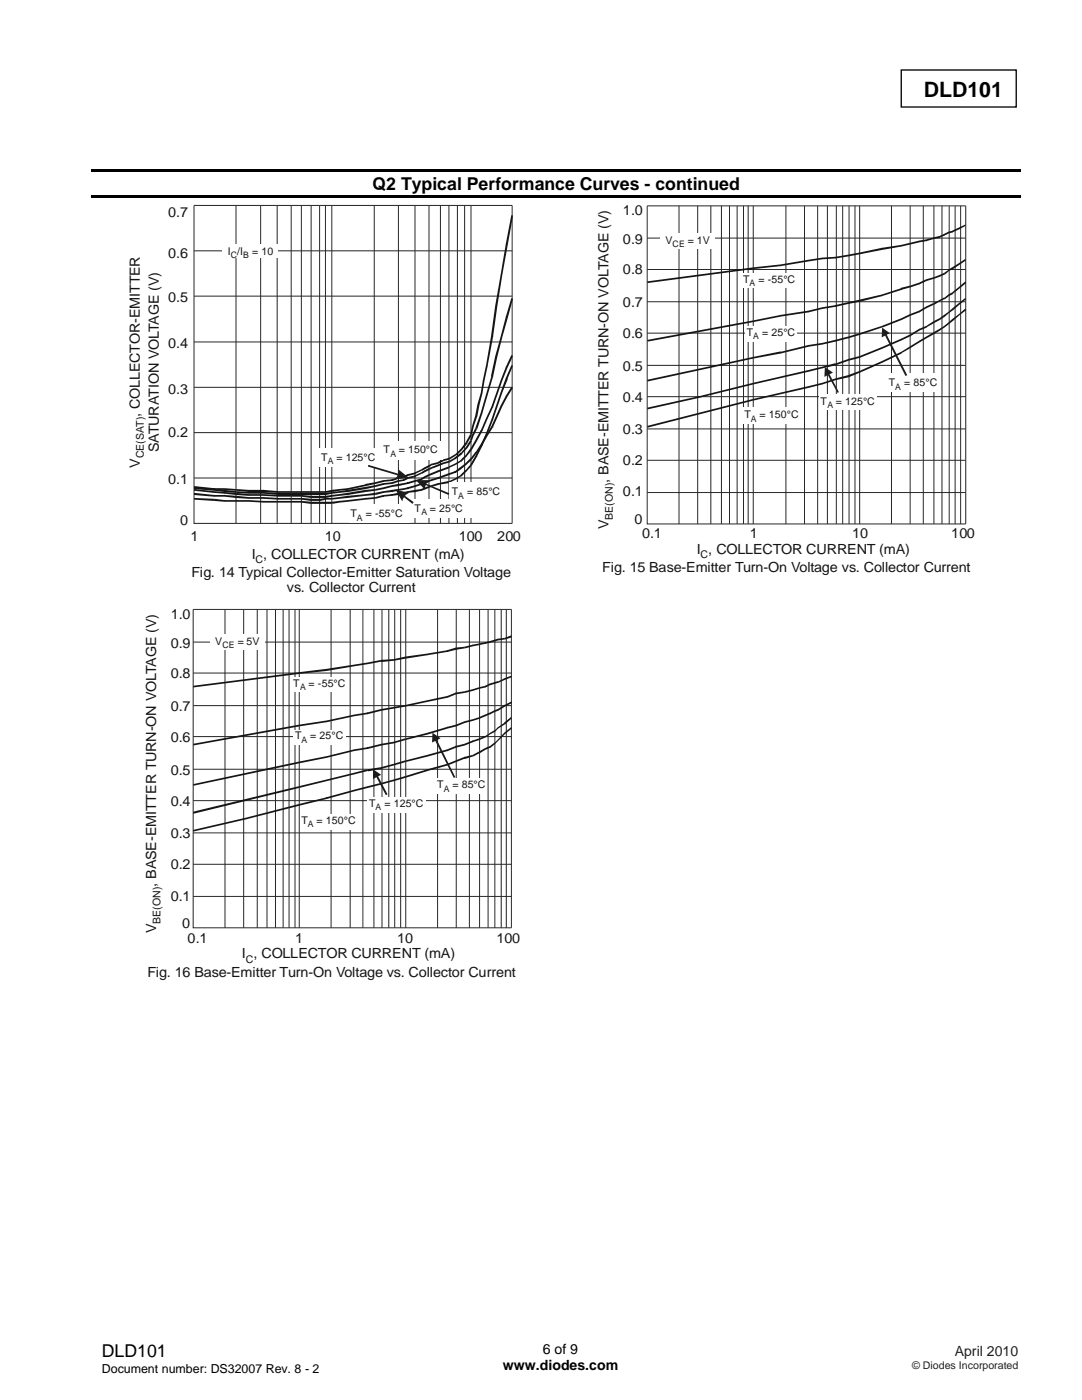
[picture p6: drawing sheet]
<svg xmlns="http://www.w3.org/2000/svg" width="216mm" height="279mm" viewBox="0 0 216 279" stroke-linecap="round" stroke-linejoin="round" font-family="sans-serif">
<path d="M179.8 14h23v7.4h-23z" fill="none" stroke="#000" stroke-width=".26"/>
<path d="M18.3 33.7h185.4v.5h-185.4zM18.3 39h185.4v.5h-185.4z" fill="#000"/>
<g fill="none" stroke="#23282b" stroke-width=".2">
<path d="M38.7 41h63.5v63.5h-63.5zM38.7 59.1h63.5M38.7 50.1h63.5M47.1 41v63.5M52 41v63.5M55.3 41v63.5M58.1 41v63.5M60.1 41v63.5M62.1 41v63.5M63.8 41v63.5M64.9 41v63.5M66.2 41v63.5"/>
<path d="M74.7 41v63.5M79.5 41v63.5M82.8 41v63.5M85.6 41v63.5M87.9 41v63.5M89.6 41v63.5M91.3 41v63.5M92.7 41v63.5M94 41v63.5M38.7 77.3h63.5M38.7 68.2h63.5M38.7 95.4h63.5"/>
<path d="M38.7 86.3h63.5"/>
</g>
<g fill="#131516">
<path d="M38.7 99.4l4 .1v.5l-4-.3zM42.7 99.5v.2zM42.8 99.5l2 .3v.3l-2.1-.1zM44.8 100v.1zM44.8 99.8h2.3v.3h-2.3z"/>
<path d="M47.1 99.8h2.5v.3h-2.5zM49.6 99.8v.2zM49.6 99.8l3 .2v.3l-3-.2zM52.6 100.1v.2zM52.6 100h3v.3h-3zM55.6 100h2.5v.3h-2.5z"/>
<path d="M58.1 100h1v.3h-1zM59.1 100h1v.3h-1zM60.1 100v.1zM60.2 100l1.9 .1-.1 .5-1.9-.3zM62.1 100.3l-.1 .3zM62.1 100.1h1.8v.5h-1.8zM63.9 100.1h1.1v.5h-1.1zM65 100.1h1.2v.5h-1.2z"/>
<path d="M66.2 100.1l1.4-.1 .1 .3-1.4 .3zM67.6 100l.1 .1zM67.6 100l1.7-.2 .1 .3-1.7 .2zM69.3 99.8l.1 .2zM69.3 99.8l3.7-.4v.3l-3.6 .4zM73 99.4v.1zM73 99.4l1.8-.2v.3l-1.8 .2zM74.8 99.4l.1 .1zM74.8 99.2l1.7-.4 .1 .3-1.7 .4zM76.5 98.8v.2zM76.5 98.8l1.7-.2v.4l-1.7 .1zM78.2 98.8v.2zM78.1 98.6l1.3-.2 .1 .4-1.3 .2z"/>
<path d="M79.4 98.4l1.1-.2 .1 .3-1.1 .3zM80.5 98.4l.1 .1zM80.5 98.2l.9-.2v.4l-.8 .1zM81.4 98v.2zM81.4 98l1.4-.2 .1 .4-1.5 .2zM82.8 98l.1 .2zM82.8 97.8l1.3-.2 .1 .3-1.3 .3zM84.1 97.8l.1 .1zM84 97.6l1.5-.6 .2 .3-1.5 .6z"/>
<path d="M85.5 97l1.9-.6 .1 .4-1.9 .5zM87.4 96.4l.1 .2zM87.5 96.4l2-.4 .1 .4-2.1 .4zM89.6 96.2v.2zM89.5 96.1l1.3-.6 .1 .2-1.2 .6zM90.8 95.7h.1zM90.8 95.5l1-.6 .1 .2-1 .6zM91.9 95.1h.1zM92.8 93.9l.2 .2-1 1-.2-.2zM93 94v.1zM93.8 92.8l.3 .1-1.1 1.2-.2-.1z"/>
<path d="M94.8 91l.4 .2-1.1 1.7-.3-.1zM95 91.1l.2 .1zM95.9 88.8l.4 .2-1.1 2.2-.4-.2zM96.1 88.9l.2 .1zM96.9 86.5l.4 .1-1 2.4-.4-.1zM97.1 86.5l.2 .1zM98 83.7l.4 .1-1.1 2.8-.4-.1zM98.2 83.8h.2zM99.9 78.2l.3 .1-1.8 5.5-.4-.1zM99.9 78.2h.2zM100.9 75.4l.4 .2-1.1 2.7-.3-.1zM100.9 75.4l.2 .1zM102 72.9l.4 .1-1.1 2.6-.4-.2z"/>
<path d="M38.7 98.4l4.1 .4-.1 .3-4-.3zM42.7 99v.1zM42.7 98.8h2.1v.3h-2.1zM44.8 98.8v.2zM44.8 98.8l2.4 .2-.1 .4-2.3-.3z"/>
<path d="M47.2 99l2.4 .2v.3l-2.5-.1zM49.6 99.4v.1zM49.6 99.2h3v.3h-3zM52.6 99.2v.2zM52.6 99.2l3 .2v.3l-3-.2zM55.6 99.5v.2zM55.6 99.4h2.5v.3h-2.5z"/>
<path d="M58.1 99.4h1v.3h-1zM59.1 99.4h1v.3h-1zM60.1 99.4v.1zM60.2 99.4l1.9 .1-.1 .5-1.9-.3zM62.1 99.7l-.1 .3zM62.1 99.5h1.8v.5h-1.8zM63.9 99.7v.3zM63.9 99.5l1.1-.1v.3l-1.1 .3zM65 99.4v.1zM65 99.4h1.2v.3h-1.2z"/>
<path d="M66.2 99.4l1.4-.2 .1 .3-1.4 .2zM67.6 99.2l.1 .2zM67.6 99.2l1.7-.2 .1 .4-1.7 .1zM69.3 99l.1 .2zM69.3 99l3.7-.4v.4l-3.6 .4zM73 98.6v.2zM73 98.6l1.8-.2v.4l-1.8 .2zM74.8 98.6l.1 .2zM74.8 98.4l1.7-.4 .1 .4-1.7 .4zM76.5 98v.2zM76.5 98l1.7-.2v.4l-1.7 .2zM78.2 98v.2zM78.1 97.8l1.3-.2 .1 .3-1.3 .3z"/>
<path d="M79.4 97.6l1.1-.2 .1 .4-1.1 .1zM80.5 97.6l.1 .2zM80.5 97.4l.9-.1v.3l-.8 .2zM81.4 97.4v.2zM81.3 97.3l1.5-.5 .1 .4-1.5 .4zM82.8 97l.1 .2zM82.8 96.8l1.3-.4 .1 .4-1.3 .4zM84.1 96.4l.6-.2 .1 .4-.6 .2zM84.8 96.4v.2zM84.7 96.2l.8-.4 .2 .4-.9 .4z"/>
<path d="M85.5 95.8l1.9-.6 .1 .4-1.9 .6zM87.5 95.4v.2zM87.4 95.2l2.1-.7 .2 .3-2.2 .8zM89.5 94.5l.1 .1zM89.5 94.5l1.3-.5v.4l-1.1 .4zM90.8 94.2l.1 .2zM90.7 94.1l1.1-.8 .2 .3-1.1 .8zM91.8 93.3l1-.8 .2 .3-1 .8zM93 92.7v.1zM92.8 92.5l1-1 .3 .3-1.1 1z"/>
<path d="M94.9 90.1l.3 .3-1.1 1.4-.3-.2zM95 90.3l.2 .1zM95.9 88.6l.4 .2-1.1 1.6-.3-.2zM96.1 88.7l.2 .1zM96.9 86.8l.4 .2-1 1.8-.4-.2zM98 85.1l.4 .1-1.1 1.8-.4-.2zM98.2 85.2h.2zM99.9 80.9l.3 .2-1.8 4.1-.4-.1zM99.9 80.9l.2 .1zM100.9 79l.4 .2-1.1 1.9-.3-.2zM100.9 79l.2 .1zM102 77.2l.4 .2-1.1 1.8-.4-.2z"/>
<path d="M38.7 97.6l4.1 .4-.1 .4-4-.5zM42.7 98.2v.2zM42.8 98l2 .2v.3l-2.1-.1zM44.8 98.4v.1zM44.8 98.2l2.4 .2-.1 .4-2.3-.3z"/>
<path d="M47.2 98.4l2.4 .2v.4l-2.5-.2zM49.6 98.8v.2zM49.6 98.6h3v.4h-3zM52.6 98.6v.2zM52.6 98.6l3 .2v.3l-3-.1zM55.6 99v.1zM55.6 98.8h2.5v.3h-2.5z"/>
<path d="M58.1 98.8h1v.3h-1zM59.1 98.8h1v.3h-1zM60.1 98.8v.2zM60.2 98.8l1.9 .2-.1 .4-1.9-.3zM62.1 99.2l-.1 .2zM62.1 99h1.8v.4h-1.8zM63.9 99h1.1v.4h-1.1zM65 99.2v.2zM65 99l1.2-.2 .1 .3-1.3 .3z"/>
<path d="M66.2 98.8l1.4-.2 .1 .4-1.4 .1zM67.6 98.6l.1 .2zM67.6 98.6l1.7-.2 .1 .4-1.7 .2zM69.4 98.6v.2zM69.3 98.4l3.6-.6 .1 .4-3.6 .6zM72.9 97.8l.1 .2zM73 97.8l1.8-.2v.3l-1.8 .3zM74.8 97.8l.1 .1zM74.8 97.6l1.7-.3 .1 .3-1.7 .3zM76.5 97.3l1.6-.5 .1 .4-1.6 .4zM78.1 96.8l.1 .2zM78.1 96.8l1.3-.2 .1 .4-1.3 .2z"/>
<path d="M79.4 96.6l1.1-.2 .1 .4-1.1 .2zM80.5 96.6l.1 .2zM80.5 96.4l.9-.2v.4l-.8 .2zM81.4 96.4v.2zM81.3 96.2l1.5-.4 .1 .4-1.5 .4zM82.8 96l.1 .2zM82.8 95.8l1.3-.3 .1 .3-1.3 .4zM84.1 95.7h.1v.1zM84 95.5l.7-.4 .1 .3-.6 .3zM84.7 95.1l.1 .1zM84.7 95.1l.8-.5 .2 .4-.9 .4z"/>
<path d="M85.5 94.6l1.9-.7 .1 .3-1.8 .8zM87.4 93.9l.1 .1zM87.4 93.9l2.1-.8 .2 .4-2.2 .7zM89.6 93.3l.1 .2zM89.5 93.1l1.3-.6 .1 .3-1.2 .6zM90.8 92.7l.1 .1zM90.8 92.5l1-.6 .1 .3-1 .6zM91.9 92.1l.1 .1zM92.8 90.9l.2 .3-1 1-.2-.3zM93 91.1v.1zM93.8 89.6l.3 .2-1.1 1.4-.2-.2z"/>
<path d="M94.8 87.9l.4 .1-1.1 1.8-.3-.2zM95 87.9l.2 .1zM95.9 85.8l.4 .2-1.1 2-.4-.1zM96.1 85.9l.2 .1zM96.9 83.5l.4 .1-1 2.4-.4-.1zM98 81.2l.4 .1-1.1 2.3-.4-.1zM98.2 81.2l.2 .1zM99.9 75.9h.3l-1.8 5.4-.4-.1zM99.9 75.9h.2zM100.9 73.2l.4 .2-1.1 2.5h-.3zM100.9 73.2l.2 .1zM102 70.9l.4 .1-1.1 2.4-.4-.2z"/>
<path d="M38.7 97.2l4.1 .4-.1 .3-4-.3zM42.7 97.8v.1zM42.8 97.6l2 .2v.4l-2.1-.3zM44.8 98v.2zM44.8 97.8l2.4 .2-.1 .4-2.3-.2z"/>
<path d="M47.2 98l2.4 .2v.3l-2.5-.1zM49.6 98.4v.1zM49.6 98.2h3v.3h-3zM52.6 98.2v.2zM52.6 98.2l3 .2v.4l-3-.3zM55.6 98.6v.2zM55.6 98.4h2.5v.4h-2.5z"/>
<path d="M58.1 98.4h1v.4h-1zM59.1 98.4h1v.4h-1zM60.1 98.4h2v.4h-2zM62.1 98.4h1.8v.4h-1.8zM63.9 98.4h1.1v.4h-1.1zM65 98.6v.2zM65 98.4l1.2-.2 .1 .3-1.3 .3z"/>
<path d="M66.2 98.2l1.4-.2 .1 .4-1.4 .1zM67.6 98l.1 .2zM67.6 98l1.7-.2 .1 .4-1.7 .2zM69.4 98v.2zM69.3 97.8l3.6-.6 .1 .4-3.6 .6zM73 97.4v.2zM72.9 97.2l1.9-.4 .1 .4-1.9 .4zM74.8 97l.1 .2zM74.8 96.8l1.7-.4 .1 .4-1.7 .4zM76.5 96.4v.2zM76.5 96.4l1.7-.2v.4l-1.7 .2zM78.2 96.4l.1 .2zM78.1 96.2l1.3-.4 .1 .4-1.2 .4z"/>
<path d="M79.4 95.8l1.1-.1 .1 .3-1.1 .2zM80.5 95.8l.1 .2zM80.4 95.7l.9-.5 .1 .4-.8 .4zM81.3 95.2l.1 .2zM81.3 95.2l1.5-.3 .1 .3-1.5 .4zM82.8 95.1l.1 .1zM82.7 94.9l1.3-.6 .2 .3-1.3 .5zM84.1 94.5l.1 .1zM84 94.3l.7-.4 .1 .3-.6 .4zM84.7 93.9l.1 .1zM84.7 93.9l.8-.4 .2 .3-.9 .4z"/>
<path d="M85.5 93.5l.9-.4 .1 .3-.8 .4zM86.4 93.1v.2zM86.4 93.1l1-.4 .1 .3-1.1 .5zM87.4 92.7l1.1-.4 .1 .3-1.1 .4zM88.5 92.3v.1zM88.5 92.3l1.2-.4 .1 .4-1.2 .3zM89.7 92.1l.2 .1-.1 .1zM89.7 91.9l1.1-.6 .1 .3-1 .6zM90.8 91.5l.1 .1zM90.7 91.3l1.2-1 .3 .4-1.3 .9zM92.1 90.5l.1 .2zM93 89.2l.3 .2-1.1 1.2-.3-.2zM93.1 89.3l.2 .1zM93.8 87.9l.3 .1-.8 1.4-.3-.2z"/>
<path d="M94.2 86.7l.4 .1-.5 1.1h-.3zM94.2 86.7l.2 .1zM94.8 85.5l.4 .2-.6 1.1-.4-.1zM95 85.6h.3zM95.9 82.4h.4l-1 3.2-.5-.1zM96.1 82.4h.2zM96.9 78.8l.4 .1-1 3.5h-.4zM97.1 78.8l.2 .1zM98 75.1l.4 .1-1.1 3.7-.4-.1zM98.2 75.1l.2 .1zM98.8 71.1l.4 .1-.8 4-.4-.1zM98.8 71.1l.3 .1zM99.9 67.1l.3 .1-1 4-.4-.1zM100.9 63.2l.4 .1-1.1 3.9-.3-.1zM100.9 63.2h.2zM102 59.5l.4 .1-1.1 3.7-.4-.1z"/>
<path d="M38.7 97l4.1 .4-.1 .4-4-.5zM42.7 97.6v.2zM42.7 97.4h2.1v.4h-2.1zM44.8 97.4v.2zM44.8 97.4l2.4 .2-.1 .3-2.3-.1z"/>
<path d="M47.2 97.6l2.4 .2v.4l-2.5-.3zM49.6 98v.2zM49.6 97.8h3v.4h-3zM52.6 97.8v.2zM52.6 97.8l3 .2v.4l-3-.2zM55.6 98.2v.2zM55.6 98h2.5v.4h-2.5z"/>
<path d="M58.1 98h1v.4h-1zM59.1 98h1v.4h-1zM60.1 98h2v.4h-2zM62.1 98h1.8v.4h-1.8zM63.9 98h1.1v.4h-1.1zM65 98.2v.2zM65 98l1.2-.2 .1 .4-1.3 .2z"/>
<path d="M66.2 97.8l1.4-.2 .1 .3-1.4 .3zM67.6 97.6l.1 .2zM67.6 97.6l1.7-.2 .1 .4-1.7 .1zM69.4 97.6v.2zM69.3 97.4l3.6-.7 .1 .3-3.6 .8zM72.9 96.6l.1 .2zM72.9 96.6l1.9-.4 .1 .4-1.9 .4zM74.8 96.4l.1 .2zM74.8 96.2l1.7-.4 .1 .4-1.7 .4zM76.5 95.8v.2zM76.5 95.8l1.7-.1v.3l-1.7 .2zM78.2 95.8l.1 .2zM78.1 95.7l1.3-.5 .1 .4-1.2 .4z"/>
<path d="M79.4 95.2l1.1-.1 .1 .3-1.1 .2zM80.5 95.2l.1 .2zM80.4 95.1l.9-.5 .1 .4-.8 .4zM81.3 94.6l.1 .2zM81.3 94.6l1.5-.3 .1 .3-1.5 .4zM82.8 94.5l.1 .1zM82.7 94.3l1.3-.6 .2 .3-1.3 .6zM84.1 93.9l.1 .1zM84 93.7l.7-.4 .1 .3-.6 .4zM84.7 93.3l.1 .2zM84.7 93.3l.8-.4 .2 .3-.9 .4z"/>
<path d="M85.4 92.9l.7-.4 .2 .3-.6 .4zM86.1 92.5l.1 .2zM86.2 92.5l1-.2 .1 .3-1 .3zM87.3 92.4l.1 .2zM87.2 92.3l1.2-.6 .2 .3-1.2 .6zM88.4 91.7l.1 .1zM88.5 91.7l1.2-.4 .1 .4-1.2 .3zM89.7 91.5l.2 .1-.1 .1zM89.7 91.3l1.2-.7 .2 .2-1.2 .8zM91 90.7l.2 .1zM91.9 89.6l.3 .2-1 1-.3-.2zM92.1 89.7l.1 .1zM93 88.2l.3 .3-1.1 1.3-.3-.2zM93.1 88.3l.2 .2zM93.8 86.7l.3 .1-.8 1.6-.3-.2z"/>
<path d="M94.2 84.9l.4 .1-.5 1.8-.3-.1zM94.2 84.9l.2 .1zM94.8 83h.5l-.7 2-.4-.1zM95 83h.3zM95.3 80.8h.4l-.4 2.2h-.5zM95.3 80.8h.1zM95.9 78.4l.4 .1-.6 2.3h-.4zM96.1 78.5h.2zM96.4 75.9h.3l-.4 2.6-.4-.1zM96.4 75.9h.1zM96.9 73.1l.4 .1-.6 2.7h-.3zM97.1 73.2h.2zM98 67.2h.4l-1.1 6h-.4zM98.2 67.2h.2zM98.8 61l.4 .1-.8 6.1h-.4zM98.8 61l.3 .1zM99.9 54.8h.3l-1 6.3-.4-.1zM99.9 54.8h.2zM100.9 48.7h.4l-1.1 6.1h-.3zM100.9 48.7h.2zM102 42.9l.4 .1-1.1 5.7h-.4z"/>
</g>
<g fill="#fff">
<path d="M44.3 48.7h11.1v2.8h-11.1z"/>
<path d="M69.6 100.6h12.1v3.7h-12.1z"/>
<path d="M82.4 99.6h12.2v3.7h-12.2z"/>
<path d="M89.7 96.3h12.2v3.7h-12.2z"/>
<path d="M63.7 89.5h12.2v3.6h-12.2z"/>
<path d="M76.2 87.9h12.2v3.8h-12.2z"/>
</g>
<g fill="#1f1a17">
<path d="M80 98.4l2.6 1.8-.3 .4-2.5-2z"/>
<path d="M84.2 96.2l5.5 2.2-.2 .4-5.4-2.4z"/>
<path d="M73.5 92.8l6.8 2v.3l-6.9-2z"/>
</g>
<g fill="#1f1a17">
<path d="M78.9 97.7l2.6 .7-.3 .2a1.85 1.85 0 0 0-.9 1.5z" fill-rule="evenodd"/>
<path d="M83 95.8h2.7l-.4 .4-.4 .6-.1 1z" fill-rule="evenodd"/>
<path d="M79.4 93.6l2.1 1.7-2.7 .4 .6-1z" fill-rule="evenodd"/>
</g>
<g fill="none" stroke="#23282b" stroke-width=".2">
<path d="M129.1 41.1h63.6v63.5h-63.6zM129.1 53.8h63.6M129.1 47.5h63.6M135.5 41.1v63.5M139.2 41.1v63.5M141.8 41.1v63.5M144 41.1v63.5M145.6 41.1v63.5M147.1 41.1v63.5M148.4 41.1v63.5M149.3 41.1v63.5M150.3 41.1v63.5"/>
<path d="M156.8 41.1v63.5M160.5 41.1v63.5M163.2 41.1v63.5M165.1 41.1v63.5M166.9 41.1v63.5M168.1 41.1v63.5M169.4 41.1v63.5M170.6 41.1v63.5M171.5 41.1v63.5M177.9 41.1v63.5M181.6 41.1v63.5M184.2 41.1v63.5"/>
<path d="M186.4 41.1v63.5M188 41.1v63.5M189.4 41.1v63.5M190.6 41.1v63.5M191.7 41.1v63.5M129.1 79.2h63.6M129.1 72.9h63.6M129.1 66.5h63.6M129.1 60.2h63.6M129.1 98.3h63.6M129.1 91.9h63.6M129.1 85.6h63.6"/>
</g>
<g fill="#131516">
<path d="M129.1 56.2l21.2-2.8v.3l-21.1 2.8z"/>
<path d="M129.1 67.8l21.2-3.9v.4l-21.1 3.9z"/>
<path d="M129.1 75.8l21.2-4.6v.4l-21.1 4.5z"/>
<path d="M129.1 85l21.2-5.4v.3l-21.1 5.4z"/>
<path d="M150.3 53.4l5.5-.6v.3l-5.5 .6zM155.8 52.9v.2zM155.8 52.8l5.5-1 .1 .4-5.6 .9zM161.3 51.8l2.8-.4v.4l-2.7 .4zM164.1 51.4v.2zM164.1 51.4l2.6-.2v.4l-2.6 .2zM166.7 51.4v.2zM166.7 51.2l2.5-.4 .1 .4-2.6 .4zM169.2 51l.1 .2zM169.2 50.8l2.3-.4 .1 .3-2.3 .5z"/>
<path d="M171.5 50.4l4.4-.9v.4l-4.3 .8zM175.9 49.5v.1zM175.9 49.5l3.9-.6v.3l-3.9 .7zM179.8 49v.2zM179.8 48.9l1.8-.4 .1 .3-1.9 .4zM181.6 48.5l1.8-.5 .1 .4-1.8 .4zM183.4 48v.2zM183.4 48l1.4-.2 .1 .3-1.4 .3zM184.9 47.9v.2zM184.8 47.8l1.6-.5v.4l-1.5 .4z"/>
<path d="M186.4 47.3l1.1-.2v.4l-1.1 .2zM187.5 47.3v.2zM187.5 47.1l.9-.4 .1 .3-1 .4zM188.5 46.8v.2zM188.4 46.7l.8-.5 .1 .4-.8 .4zM189.2 46.2v.2zM189.2 46.2l.7-.1 .1 .3-.7 .2zM189.9 46.2l.1 .2zM189.9 46.1l1.4-.7 .1 .3-1.4 .7zM191.3 45.6l.1 .1zM191.3 45.4l1.3-.6 .1 .3-1.3 .6z"/>
<path d="M150.3 63.9l5.5-1.1v.4l-5.5 1.1zM155.8 62.8v.2zM155.8 62.8l5.5-.8 .1 .3-5.6 .9zM161.3 62.2l.1 .1zM161.3 62l2.8-.7v.4l-2.7 .6zM164.1 61.3v.2zM164.1 61.3l2.6-.4v.3l-2.6 .5zM166.7 61.1v.1zM166.6 60.9l2.6-.6 .1 .3-2.6 .6zM169.2 60.3v.2zM169.2 60.3l2.3-.5 .1 .4-2.3 .4z"/>
<path d="M171.5 59.8l4.4-1v.3l-4.3 1.1zM175.9 58.9v.2zM175.9 58.8l3.9-1.3 .1 .3-4 1.3zM179.8 57.4v.3zM179.8 57.4l1.8-.4 .1 .3-1.9 .5zM181.6 57.2l.1 .1zM181.6 57l1.8-.6 .1 .3-1.8 .6zM183.4 56.6l.1 .1zM183.4 56.4l1.4-.7 .1 .4-1.4 .6zM184.8 55.7l.1 .2zM184.8 55.7l1.6-.4v.3l-1.5 .5z"/>
<path d="M186.4 55.3l1.1-.4v.3l-1.1 .4zM187.5 55.1v.1zM187.5 54.9l.9-.4 .1 .3-1 .4zM188.5 54.6l.1 .2zM188.4 54.5l.8-.6 .1 .2-.7 .7zM189.2 53.8v.2zM189.2 53.8l.8-.4 .2 .3-.9 .4zM190.1 53.5l.1 .2zM190 53.4l1.3-.9 .1 .4-1.2 .8zM191.3 52.5l1.3-.8 .1 .3-1.3 .9z"/>
<path d="M150.3 71.2l5.5-1.1v.4l-5.5 1.1zM155.8 70.4v.1zM155.8 70.2l5.5-1.3 .1 .3-5.6 1.3zM161.3 68.9v.1zM161.3 68.9l2.8-.5v.4l-2.7 .4zM164.1 68.6v.2zM164.1 68.4l2.5-.6 .1 .4-2.6 .6zM166.6 67.8l2.6-.6 .1 .3-2.6 .7zM169.2 67.3l.1 .2zM169.2 67.2l2.3-.7 .1 .3-2.3 .7z"/>
<path d="M171.5 66.5l4.4-1.5v.4l-4.3 1.4zM175.9 65.2l.1 .2zM175.9 65l3.9-1.5 .1 .4-3.9 1.5zM179.8 63.7l.1 .2zM179.8 63.5l1.8-.8 .1 .3-1.8 .9zM181.6 62.7v.1zM181.6 62.7l1.8-.7 .1 .3-1.8 .7zM183.4 62.2l.1 .1zM183.4 62l1.4-.8 .1 .3-1.4 .8zM184.8 61.2l.1 .1zM184.8 61.2l1.5-.7 .1 .3-1.5 .7z"/>
<path d="M186.3 60.5l1.2-.6v.2l-1.1 .7zM187.5 59.9l.9-.5 .1 .3-1 .4zM188.5 59.5l.1 .2zM188.4 59.5l.8-.7 .1 .3-.7 .6zM189.2 58.8v.1zM189.2 58.8l.8-.4 .2 .3-.9 .4zM190.1 58.5l.1 .2zM190 58.4l1.3-1.1 .1 .3-1.2 1zM191.3 57.3l1.3-1.1 .2 .3-1.4 1.1z"/>
<path d="M129.1 81.4l10.6-2.4v.4l-10.5 2.3zM139.7 79.2v.2zM139.7 79l10.6-2.6v.3l-10.6 2.7z"/>
<path d="M150.3 76.4l5.5-1.3v.4l-5.5 1.2zM155.8 75.1l5.5-1.2 .1 .3-5.6 1.3zM161.3 73.9l2.8-.7v.3l-2.7 .7zM164.1 73.3v.2zM164.1 73.2l2.5-.7 .1 .4-2.6 .6zM166.7 72.7v.2zM166.6 72.6l2.6-1 .1 .4-2.6 .9zM169.2 71.6v.2zM169.2 71.6l2.3-.5 .1 .3-2.3 .6z"/>
<path d="M171.5 71.1l4.4-1.8 .1 .3-4.4 1.8zM175.9 69.4l.1 .2zM175.9 69.3l3.9-1.7 .1 .3-3.9 1.7zM179.8 67.8l.1 .1zM179.8 67.6l1.8-.9 .1 .4-1.8 .8zM181.6 66.9l.1 .2zM181.6 66.7l1.8-1.1 .1 .4-1.8 1.1zM183.4 65.6v.2zM183.4 65.6l1.4-.6 .1 .4-1.4 .6zM184.9 65.2v.2zM184.8 65l1.5-.9 .1 .4-1.5 .8z"/>
<path d="M186.3 64.1l1.2-.6v.4l-1.1 .6zM187.5 63.7v.2zM187.5 63.5l.9-.7 .2 .4-1.1 .7zM188.5 63l.1 .2zM188.4 62.8l.8-.5 .1 .2-.7 .7zM189.2 62.3l.8-.7 .2 .3-.9 .6zM190.1 61.7l.1 .2zM190 61.6l1.3-1.1 .1 .3-1.2 1.1zM191.3 60.5l1.3-1 .2 .2-1.4 1.1z"/>
<path d="M150.3 79.6l5.5-1.3v.4l-5.5 1.2zM155.8 78.3l5.5-1.2 .1 .3-5.6 1.3zM161.3 77.1l2.8-.7v.3l-2.7 .7zM164.1 76.6v.1zM164.1 76.4l2.5-.9 .1 .4-2.6 .8zM166.6 75.5l.1 .2zM166.6 75.5l2.6-.6 .1 .4-2.6 .6zM169.2 75l.1 .3zM169.2 74.9l2.3-.9 .1 .4-2.3 .9z"/>
<path d="M171.5 74l4.4-1.9 .1 .3-4.4 2zM175.9 72.2l.1 .2zM175.9 72.1l3.9-1.9 .1 .3-3.9 1.9zM179.8 70.4l.1 .1zM179.8 70.2l1.8-1.1 .1 .3-1.8 1.1zM181.6 69.1l1.8-1.1 .1 .3-1.8 1.1zM183.4 68v.2zM183.4 68l1.4-.8 .1 .3-1.4 .8zM184.8 67.2l1.5-.9 .1 .4-1.5 .8z"/>
<path d="M186.3 66.3l1.2-.7v.4l-1.1 .7zM187.5 65.8v.2zM187.5 65.6l.9-.6 .2 .3-1.1 .7zM188.5 65.2l.1 .1zM188.4 65l.8-.6 .1 .3-.7 .6zM189.2 64.4l.8-.7 .2 .3-.9 .7zM190.1 63.9l.1 .1zM190 63.7l1.3-1 .1 .2-1.2 1.1zM191.3 62.7l1.3-1.1 .2 .3-1.4 1z"/>
</g>
<g fill="#fff">
<path d="M148.2 81.4h12.1v3.2h-12.1z"/>
<path d="M163.4 78.8h11.5v3.1h-11.5z"/>
<path d="M177 74.5h10.5v3.7h-10.5z"/>
<path d="M148.6 65h10.3v3.1h-10.3z"/>
<path d="M147.8 54.5h11.1v3h-11.1z"/>
<path d="M131.8 46.6h10.8v3h-10.8z"/>
</g>
<g fill="#1f1a17">
<path d="M165.1 74.7l.3-.2 2 3.8-.3 .1z"/>
<path d="M176.5 66.8l.4-.1 4.1 8.2-.3 .1z"/>
</g>
<g fill="#1f1a17">
<path d="M164.6 73.3l1.6 1.1-1.7 .8z" fill-rule="evenodd"/>
<path d="M176 65.4l1.5 1.1-1.6 .8z" fill-rule="evenodd"/>
</g>
<g fill="none" stroke="#23282b" stroke-width=".2">
<path d="M38.5 121.6h63.5v63.6h-63.5zM38.5 134.3h63.5M38.5 128.1h63.5M44.9 121.6v63.6M48.6 121.6v63.6M51.3 121.6v63.6M53.3 121.6v63.6M55 121.6v63.6M56.5 121.6v63.6M57.7 121.6v63.6M58.9 121.6v63.6M59.7 121.6v63.6"/>
<path d="M66.1 121.6v63.6M69.9 121.6v63.6M72.4 121.6v63.6M74.6 121.6v63.6M76.2 121.6v63.6M77.6 121.6v63.6M78.8 121.6v63.6M79.9 121.6v63.6M81 121.6v63.6M87.3 121.6v63.6M91 121.6v63.6M93.7 121.6v63.6"/>
<path d="M95.7 121.6v63.6M97.4 121.6v63.6M98.7 121.6v63.6M100 121.6v63.6M101 121.6v63.6M38.5 159.8h63.5M38.5 153.5h63.5M38.5 147h63.5M38.5 140.8h63.5M38.5 178.9h63.5M38.5 172.5h63.5M38.5 166.2h63.5"/>
</g>
<g fill="#131516">
<path d="M38.5 148.4l21.1-3.8 .1 .4-21.2 3.8z"/>
<path d="M38.5 156.5l21.1-4.5 .1 .3-21.2 4.5z"/>
<path d="M38.5 162l21.1-5.1 .1 .3-21.2 5.2z"/>
<path d="M38.5 136.9l10.6-1.4v.3l-10.6 1.4zM49.1 135.5l10.5-1.3 .1 .3-10.6 1.3z"/>
<path d="M59.6 134.2l5.6-.7v.4l-5.5 .6zM65.2 133.6v.3zM65.2 133.5l5.5-.9v.4l-5.5 .9zM70.7 132.6l2.7-.4v.3l-2.7 .5zM73.4 132.2l2.7-.5v.3l-2.7 .5zM76.1 131.7v.2zM76.1 131.7l2.5-.2v.4l-2.5 .2zM78.6 131.7v.2zM78.6 131.5l2.4-.5v.4l-2.4 .5z"/>
<path d="M81 131l4.3-.6v.4l-4.3 .6zM85.3 130.6v.2zM85.3 130.4l4-.6v.3l-4 .7zM89.3 129.9v.2zM89.3 129.8l1.7-.6v.5l-1.7 .4zM91 129.2v.2zM91 129.2l1.6-.1v.3l-1.6 .3zM92.6 129.2l.1 .2zM92.6 129.1l1.7-.4v.3l-1.6 .4zM94.3 128.7v.1zM94.3 128.7l1.4-.3v.3l-1.4 .3z"/>
<path d="M95.7 128.4l1.2-.3v.4l-1.2 .2zM96.9 128.3v.2zM96.8 128.1l.8-.1 .1 .3-.8 .2zM97.6 128l1.7-.5 .1 .3-1.7 .5zM99.3 127.5v.1zM99.3 127.5l1.4-.2v.3l-1.3 .2zM100.7 127.5l.1 .1zM100.7 127.3l1.3-.5v.4l-1.2 .4z"/>
<path d="M59.6 144.6l5.6-.8v.3l-5.5 .9zM65.2 144v.1zM65.2 143.8l5.5-1.2v.3l-5.5 1.2zM70.7 142.6v.2zM70.7 142.6l2.7-.4v.3l-2.7 .4zM73.4 142.3v.2zM73.3 142.2l2.8-.7v.3l-2.7 .7zM76.1 141.5v.2zM76.1 141.5l2.5-.4v.3l-2.5 .4zM78.6 141.2v.2zM78.6 141.1l2.4-.4v.3l-2.4 .4z"/>
<path d="M81 140.7l4.3-1v.4l-4.3 .9zM85.3 139.9v.2zM85.3 139.7l4-.8v.3l-4 .9zM89.3 139.1v.1zM89.3 138.9l1.7-.7v.4l-1.7 .6zM91 138.2v.2zM91 138.2l1.6-.2v.3l-1.6 .3zM92.6 138.1l.1 .2zM92.6 138l1.7-.5v.4l-1.6 .4zM94.3 137.7v.2zM94.3 137.5l1.4-.4v.4l-1.4 .4z"/>
<path d="M95.7 137.1l1.2-.2v.3l-1.2 .3zM96.9 137v.2zM96.8 136.9l.8-.5 .1 .4-.8 .4zM97.6 136.4l.1 .2zM97.6 136.4l1.7-.5 .1 .4-1.7 .5zM99.3 136.1l.1 .2zM99.3 136l1.4-.7 .1 .4-1.4 .6zM100.7 135.3v.2zM100.7 135.3l1.3-.5v.4l-1.2 .5z"/>
<path d="M59.6 152l5.6-1.1v.3l-5.5 1.1zM65.2 151.1v.1zM65.2 150.9l5.5-1.4v.4l-5.5 1.3zM70.7 149.5v.2zM70.7 149.5l2.7-.4v.4l-2.7 .4zM73.4 149.3v.2zM73.3 149.1l2.8-.7v.4l-2.7 .7zM76.1 148.4v.2zM76.1 148.4l2.5-.4v.4l-2.5 .4zM78.6 148.2v.2zM78.6 148l2.3-.7 .1 .4-2.4 .7z"/>
<path d="M81 147.3l4.3-1.1 .1 .4-4.4 1.1zM85.3 146.4l.1 .2zM85.3 146.2l4-1.1v.3l-3.9 1.2zM89.3 145.1v.1zM89.3 145.1l1.7-.5v.4l-1.7 .4zM91 144.8v.2zM91 144.6l1.6-.6 .1 .3-1.7 .7zM92.6 144v.1zM92.6 144l1.7-.5v.4l-1.6 .4zM94.3 143.7v.2zM94.3 143.5l1.4-.4v.3l-1.4 .5z"/>
<path d="M95.6 143.1l1.2-.5 .1 .3-1.2 .5zM96.9 142.8v.1zM96.8 142.6l1-.4 .1 .3-1 .4zM97.9 142.3v.2zM97.8 142.2l.9-.4v.3l-.8 .4zM98.7 141.8v.1zM98.7 141.8l.6-.3 .1 .3-.7 .3zM99.3 141.7l.1 .1zM99.3 141.5l1.4-.8 .1 .3-1.4 .8zM100.7 140.7v.1zM100.7 140.7l1.3-.7 .1 .3-1.3 .7z"/>
<path d="M59.6 156.9l5.6-1.3v.3l-5.5 1.3zM65.2 155.6l5.5-1.4v.3l-5.5 1.4zM70.7 154.4v.1zM70.7 154.2l2.6-.7 .1 .4-2.7 .6zM73.3 153.5l.1 .2zM73.4 153.5l2.7-.4v.3l-2.7 .5zM76.1 153.3v.1zM76.1 153.1l2.5-.7v.4l-2.5 .6zM78.6 152.6v.2zM78.6 152.4l2.3-.7 .1 .4-2.4 .7z"/>
<path d="M81 151.7l4.3-1.1 .1 .4-4.4 1.1zM85.3 150.8l.1 .2zM85.3 150.6l4-1.1v.4l-3.9 1.1zM89.3 149.7v.2zM89.3 149.5l1.7-.6v.3l-1.7 .7zM91 148.9v.1zM91 148.9l1.6-.5 .1 .4-1.7 .4zM92.6 148.6l.1 .2zM92.6 148.4l1.7-.6 .1 .3-1.7 .7zM94.3 147.8v.1zM94.3 147.8l1.4-.5v.4l-1.4 .4z"/>
<path d="M95.6 147.3l1.2-.5 .1 .4-1.2 .5zM96.9 147v.2zM96.8 146.9l1-.7 .1 .3-1 .7zM97.8 146.2l.1 .2zM97.8 146.2l.9-.5v.4l-.8 .4zM98.7 145.9v.2zM98.7 145.8l.6-.7 .1 .3-.7 .7zM99.3 145.1l1.4-.9 .1 .3-1.4 .9zM100.7 144.4l.1 .1zM100.6 144.2l1.4-1.1 .1 .3-1.3 1.1z"/>
<path d="M38.5 165.6l10.6-2.4v.3l-10.6 2.5zM49.1 163.3v.2zM49.1 163.2l10.5-2.7 .1 .3-10.6 2.7z"/>
<path d="M59.6 160.5l5.6-1.4v.3l-5.5 1.4zM65.2 159.3v.1zM65.1 159.1l5.6-1.5v.3l-5.5 1.5zM70.7 157.6v.2zM70.7 157.6l2.6-.7 .1 .3-2.7 .7zM73.3 156.9l2.8-.7v.4l-2.7 .6zM76.1 156.4v.2zM76.1 156.2l2.5-.6v.3l-2.5 .7zM78.6 155.7v.2zM78.6 155.6l2.3-.7 .1 .3-2.4 .7z"/>
<path d="M80.9 154.9l4.4-1.4 .1 .4-4.4 1.3zM85.3 153.5v.2zM85.3 153.5l4-1.1v.4l-3.9 1.1zM89.3 152.6v.2zM89.3 152.4l1.7-.7v.4l-1.7 .7zM91 151.7l1.6-.6 .1 .3-1.7 .7zM92.6 151.1v.1zM92.6 151.1l1.7-.5v.4l-1.6 .5zM94.3 150.8l.1 .2zM94.3 150.6l1.3-.6 .1 .3-1.3 .7z"/>
<path d="M95.6 150l1.2-.7 .1 .3-1.1 .7zM96.8 149.3l.1 .2zM96.8 149.3l1-.4 .1 .3-1 .4zM97.9 149v.2zM97.8 148.9l.9-.7v.3l-.8 .7zM98.7 148.4v.1zM98.7 148.3l.6-.7 .1 .2-.7 .7zM100.6 146.2l.2 .3-1.4 1.3-.1-.2zM100.6 146.2l.1 .2zM100.6 146.2l1.4-1.1 .1 .3-1.3 1.1z"/>
</g>
<g fill="#fff">
<path d="M59.8 162.5h12.1v3h-12.1z"/>
<path d="M73.3 159h11.6v3.2h-11.6z"/>
<path d="M86.9 155.4h10.2v3h-10.2z"/>
<path d="M58.5 145.7h10.5v2.8h-10.5z"/>
<path d="M58.4 135.2h11.3v2.9h-11.3z"/>
<path d="M41.9 126.5h10.9v3.2h-10.9z"/>
</g>
<g fill="#1f1a17">
<path d="M75 155l.4-.2 1.9 3.7-.3 .2z"/>
<path d="M86.8 147.8l.3-.2 3.8 7.5-.4 .1z"/>
</g>
<g fill="#1f1a17">
<path d="M74.4 153.5l1.7 1.1-1.7 .9z" fill-rule="evenodd"/>
<path d="M86.3 146.2l1.6 1.1-1.7 .9z" fill-rule="evenodd"/>
</g>
<text font-size="4.2" x="184.4" y="19.3">DLD101</text>
<g font-size="3.5">
<text x="74.3" y="37.9">Q2 Typical Performance Curves - continued</text>
<text x="20.3" y="270.9">DLD101</text>
</g>
<g font-size="2.8" fill="#131516">
<text x="33.5" y="43.3">0.7</text>
<text x="124.3" y="42.9">1.0</text>
<text x="33.5" y="51.5">0.6</text>
<text x="124.3" y="48.7">0.9</text>
<text x="124.3" y="54.7">0.8</text>
<text x="33.5" y="60.3">0.5</text>
<text x="124.3" y="61.2">0.7</text>
<text x="33.5" y="69.5">0.4</text>
<text x="124.3" y="67.5">0.6</text>
<text x="124.3" y="74">0.5</text>
<text x="27.9" y="83.2" transform="rotate(-90 27.9 83.2)">, COLLECTOR-EMITTER</text>
<text x="33.5" y="78.6">0.3</text>
<text x="124.3" y="80.3">0.4</text>
<text x="33.5" y="87.2">0.2</text>
<text x="124.3" y="86.6">0.3</text>
<text x="27.9" y="93.4" transform="rotate(-90 27.9 93.4)">V</text>
<text x="31.7" y="90.2" transform="rotate(-90 31.7 90.2)">SATURATION VOLTAGE (V)</text>
<text x="124.3" y="92.8">0.2</text>
<text x="33.5" y="96.5">0.1</text>
<text x="121.4" y="96.4" transform="rotate(-90 121.4 96.4)">, BASE-EMITTER TURN-ON VOLTAGE (V)</text>
<text x="124.3" y="99.1">0.1</text>
<text x="35.9" y="104.7">0</text>
<text x="38" y="107.9">1</text>
<text x="64.8" y="107.9">10</text>
<text x="91.5" y="107.9">100</text>
<text x="99.2" y="107.9">200</text>
<text x="121.4" y="105.7" transform="rotate(-90 121.4 105.7)">V</text>
<text x="126.6" y="104.6">0</text>
<text x="128.1" y="107.4">0.1</text>
<text x="149.6" y="107.4">1</text>
<text x="170" y="107.4">10</text>
<text x="189.8" y="107.4">100</text>
<text x="50.2" y="111.5">I , COLLECTOR CURRENT (mA)</text>
<text x="139" y="110.5">I , COLLECTOR CURRENT (mA)</text>
<text x="38.2" y="115.1">Fig. 14 Typical Collector-Emitter Saturation Voltage</text>
<text x="57.3" y="118.2">vs. Collector Current</text>
<text x="120.2" y="114.1">Fig. 15 Base-Emitter Turn-On Voltage vs. Collector Current</text>
<text x="34.1" y="123.6">1.0</text>
<text x="34.1" y="129.3">0.9</text>
<text x="34.1" y="135.3">0.8</text>
<text x="34.1" y="141.8">0.7</text>
<text x="34.1" y="148.1">0.6</text>
<text x="34.1" y="154.6">0.5</text>
<text x="34.1" y="160.9">0.4</text>
<text x="34.1" y="167.2">0.3</text>
<text x="34.1" y="173.4">0.2</text>
<text x="31.2" y="177" transform="rotate(-90 31.2 177)">, BASE-EMITTER TURN-ON VOLTAGE (V)</text>
<text x="34.1" y="179.7">0.1</text>
<text x="36.3" y="185.2">0</text>
<text x="31.2" y="186.3" transform="rotate(-90 31.2 186.3)">V</text>
<text x="37.4" y="188.2">0.1</text>
<text x="48.3" y="191.3">I , COLLECTOR CURRENT (mA)</text>
<text x="58.9" y="188.2">1</text>
<text x="79.3" y="188.2">10</text>
<text x="99.1" y="188.2">100</text>
<text x="29.4" y="194.9">Fig. 16 Base-Emitter Turn-On Voltage vs. Collector Current</text>
</g>
<g font-size="2.8">
<text x="100.3" y="273.5">www.diodes.com</text>
<text x="108.3" y="270.2">6 of 9</text>
</g>
<text font-size="2.8" fill="#231f20" x="190.5" y="270.6">April 2010</text>
<text font-size="2.5" x="20.3" y="274">Document number: DS32007 Rev. 8 - 2</text>
<g font-size="2.1" fill="#131516">
<text x="45.5" y="50.8">I /I</text>
<text x="50.3" y="50.8">= 10</text>
<text x="132.8" y="48.7">V</text>
<text x="137.3" y="48.7">= 1V</text>
<text x="148.3" y="56.5">T</text>
<text x="151.3" y="56.5">= -55°C</text>
<text x="149" y="67">T</text>
<text x="152.1" y="67">= 25°C</text>
<text x="177.4" y="77.1">T</text>
<text x="180.4" y="77.1">= 85°C</text>
<text x="148.5" y="83.5">T</text>
<text x="151.6" y="83.5">= 150°C</text>
<text x="163.7" y="80.8">T</text>
<text x="166.8" y="80.8">= 125°C</text>
<text x="28.7" y="91.5" transform="rotate(-90 28.7 91.5)">CE(SAT)</text>
<text x="64.1" y="92">T</text>
<text x="67.1" y="92">= 125°C</text>
<text x="76.5" y="90.5">T</text>
<text x="79.6" y="90.5">= 150°C</text>
<text x="90.2" y="98.9">T</text>
<text x="93.2" y="98.9">= 85°C</text>
<text x="69.9" y="103.2">T</text>
<text x="73" y="103.2">= -55°C</text>
<text x="82.7" y="102.2">T</text>
<text x="85.8" y="102.2">= 25°C</text>
<text x="122.3" y="103.7" transform="rotate(-90 122.3 103.7)">BE(ON)</text>
<text x="51" y="112.3">C</text>
<text x="139.8" y="111.3">C</text>
<text x="42.9" y="128.7">V</text>
<text x="47.4" y="128.7">= 5V</text>
<text x="58.5" y="137">T</text>
<text x="61.6" y="137">= -55°C</text>
<text x="58.9" y="147.5">T</text>
<text x="61.9" y="147.5">= 25°C</text>
<text x="73.7" y="161.1">T</text>
<text x="76.7" y="161.1">= 125°C</text>
<text x="87.2" y="157.3">T</text>
<text x="90.3" y="157.3">= 85°C</text>
<text x="60.1" y="164.4">T</text>
<text x="63.2" y="164.4">= 150°C</text>
<text x="32" y="184.4" transform="rotate(-90 32 184.4)">BE(ON)</text>
<text x="49" y="192.1">C</text>
</g>
<text font-size="2.1" fill="#231f20" x="182" y="273.2">© Diodes Incorporated</text>
<g font-size="1.8" fill="#131516">
<text x="46.1" y="51.5">C B</text>
<text x="134.2" y="49.4">CE</text>
<text x="149.5" y="57.2">A</text>
<text x="150.3" y="67.7">A</text>
<text x="178.6" y="77.8">A</text>
<text x="165.1" y="81.4">A</text>
<text x="149.8" y="84.2">A</text>
<text x="65.4" y="92.7">A</text>
<text x="77.9" y="91.2">A</text>
<text x="91.4" y="99.5">A</text>
<text x="71.2" y="103.9">A</text>
<text x="84.1" y="102.8">A</text>
<text x="44.4" y="129.3">CE</text>
<text x="59.9" y="137.8">A</text>
<text x="60.1" y="148.3">A</text>
<text x="75" y="161.7">A</text>
<text x="88.6" y="158.1">A</text>
<text x="61.4" y="165.1">A</text>
</g>
</svg>
